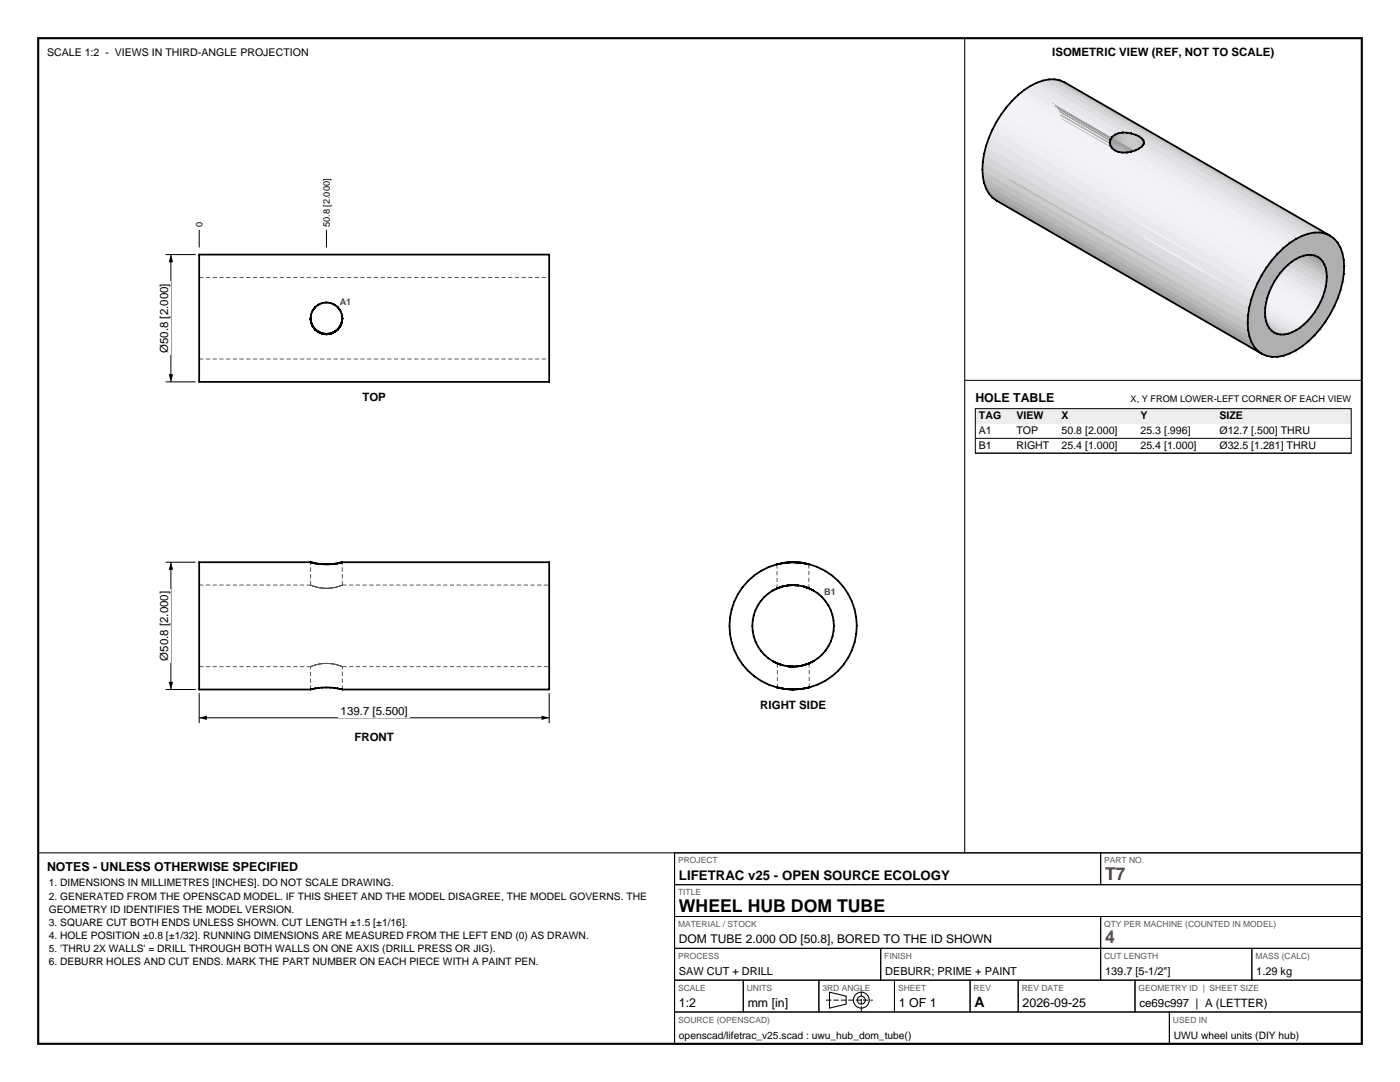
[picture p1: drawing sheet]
<svg xmlns="http://www.w3.org/2000/svg" width="279mm" height="216mm" viewBox="0 0 279 216" stroke-linecap="round" stroke-linejoin="round" font-family="sans-serif">
<path d="M7.6 7.6h264.2v200.7h-264.2z" fill="none" stroke="#000" stroke-width=".42"/>
<g fill="none" stroke="#000" stroke-width=".21">
<path d="M192.5 7.6v162.6M7.6 170.2h264.2M134.6 170.2v38.1M165.5 198l3.4 .8v1.6l-3.4 .8z"/>
<circle cx="171.9" cy="199.6" r="1.59"/>
<circle cx="171.9" cy="199.6" r=".79"/>
</g>
<g fill="none" stroke="#000" stroke-width=".2">
<path d="M39.8 138.3v6M109.6 138.3v6M39.8 143.2h69.8M134.6 170.2h85.1v6.3h-85.1zM134.6 176.5h137.2v6.4h-137.2zM219.7 170.2h52.1v6.3h-52.1zM134.6 182.9h85.1v6.3h-85.1zM134.6 189.2h41.2v6.4h-41.2zM134.6 195.6h13.7v6.3h-13.7zM148.3 195.6h15.1v6.3h-15.1zM163.4 195.6h15.1v6.3h-15.1zM175.8 189.2h43.9v6.4h-43.9z"/>
<path d="M178.5 195.6h15.1v6.3h-15.1zM193.6 195.6h9.6v6.3h-9.6zM203.2 195.6h23.3v6.3h-23.3zM219.7 182.9h52.1v6.3h-52.1zM219.7 189.2h30.1v6.4h-30.1zM226.5 195.6h45.3v6.3h-45.3zM249.8 189.2h22v6.4h-22zM134.6 201.9h98.8v6.4h-98.8zM233.4 201.9h38.4v6.4h-38.4z"/>
</g>
<path d="M164.8 199.6h9.4M171.9 201.9v-4.6" fill="none" stroke="#000" stroke-width=".2" stroke-dasharray="1.1 .4" stroke-linecap="butt"/>
<g fill="none" stroke="#595959" stroke-width=".2" stroke-dasharray=".8 .5" stroke-linecap="butt">
<path d="M39.8 55.4h69.8M39.8 71.6h69.8M62 63.5v-.1M62 63.5l.1-.7M62 63.5l.1-.8M62 63.4l.1-.7M62.1 62.8v-.2M62.1 62.7v-.1M62.1 62.7l.1-.2M62.1 62.6l.1-.2M62.1 62.6l.3-.7M62.2 62.5l.2-.6"/>
<path d="M62.2 62.4l.2-.5M62.4 61.9l.4-.5M62.4 61.9l.1-.1M62.5 61.8l.4-.6M62.5 61.8l.3-.4M62.8 61.4l.1-.1M62.8 61.4l.1-.2M62.9 61.3l.5-.4M62.9 61.2l.1-.1M62.9 61.2l.7-.5M63 61.1l.6-.4M63.4 60.9l.2-.1"/>
<path d="M63.6 60.8l.1-.1M63.6 60.7l.6-.2M63.6 60.7l.7-.3M63.7 60.7l.6-.2M64.2 60.5l.1-.1M64.3 60.5l.4-.1M64.3 60.4h.4M64.3 60.4l.9-.1M64.7 60.4l.5-.1M64.7 60.4h.5M65.2 60.4h.4M65.2 60.3l.4 .1"/>
<path d="M65.2 60.3l.8 .1M65.6 60.4l.4 .1M65.6 60.4h.4M66 60.5l.6 .2M66 60.4l.1 .1M66 60.4l.7 .3M66.1 60.5l.6 .2M66.6 60.7l.1 .1M66.7 60.8l.2 .1M66.7 60.7l.6 .4M66.7 60.7l.7 .5M66.9 60.9l.5 .4"/>
<path d="M67.3 61.1l.1 .1M67.4 61.3l.1 .1M67.4 61.2l.1 .2M67.4 61.2l.4 .6M67.5 61.4l.4 .5M67.5 61.4l.3 .4M67.8 61.8l.1 .1M67.9 61.9l.2 .6M67.9 61.9l.2 .5M67.9 61.9l.3 .7M68.1 62.5l.1 .2M68.1 62.4l.1 .2"/>
<path d="M68.2 62.7l.1 .7M68.2 62.6v.2M68.2 62.6v.1M68.2 62.7l.1 .8M68.2 62.8l.1 .7M68.3 63.4v.1M39.8 116.7h22.2M62 116.7v-4.5M62 116.7v.1M62 116.7l.1 .1M62 116.8h.1M62.1 116.8h.1"/>
<path d="M62.2 116.8l.2 .1M62.4 116.9l.1 .1M62.4 116.9l.4 .1M62.5 117h.3M62.8 117l.1 .1M62.9 117.1h.1M62.9 117.1l.5 .1M63 117.1l.6 .2M63.4 117.2h.2M63.6 117.3h.6M63.6 117.2l.1 .1M63.7 117.3h.6"/>
<path d="M64.2 117.3l.1 .1M64.3 117.4h.4M64.3 117.3l.4 .1M64.7 117.4h.5M65.2 117.4h.4M65.6 117.4h.4M65.6 117.4l.4-.1M66 117.4l.1-.1M66 117.3h.6M66.1 117.3h.6M66.6 117.3l.1-.1M66.7 117.3l.6-.2"/>
<path d="M66.7 117.2h.2M66.9 117.2l.5-.1M67.3 117.1h.1M67.4 117.1l.1-.1M67.5 117h.3M67.5 117l.4-.1M67.8 117l.1-.1M67.9 116.9l.2-.1M68.1 116.8h.1M68.2 116.8h.1M68.2 116.8l.1-.1M68.3 116.8v-.1"/>
<path d="M68.3 116.7v-4.5M68.3 116.7h41.3M155 112.6h.1M155 112.6l.4-.1M155 112.6l1-.2M155.1 112.6v4.8M155.1 112.6h.1M155.1 117.4l.2-.1M155.2 117.4l.1-.1M155.3 117.3h.2M155.4 112.5h.1M155.5 112.5l.5-.1"/>
<path d="M156.2 117h.3M156.5 117l.1-.1M156.6 112.3h.1M157.2 116.8h.2M157.4 116.8h.2M159.3 116.8l.5 .1M159.8 116.9l.6 .1M160.4 117h.1M160.4 117l1 .4M160.5 112.4h.2M160.5 112.4l1 .2M160.9 117.2h.1"/>
<path d="M161 112.5l.3 .1M161 117.2l.1 .1M161 117.2l.4 .2M161.1 117.3h.1M161.1 117.3l.3 .1M161.3 112.6h.1M161.3 112.6h.2M161.4 112.6v4.8M39.8 133h22.2M62 137.6v-4.6M62 137.6l.1-.1M62 133h.1"/>
<path d="M62.1 137.5h.3M62.1 133h.1M62.1 133l.1-.1M62.2 133l.2-.1M62.2 132.9l.2-.1M62.4 132.9l.4-.2M62.4 132.8h.1M62.4 137.5h.1M62.5 137.5l.4-.2M62.5 132.8l.3-.1M62.8 132.7h.1M62.9 132.7l.5-.1"/>
<path d="M62.9 132.7h.1M62.9 137.3l.7-.1M63 132.7l.6-.2M63.4 132.6l.2-.1M63.6 137.2h.7M63.6 132.5h.1M63.6 132.5l.6-.1M63.7 132.5l.6-.1M64.2 132.4h.1M64.3 137.2h.9M64.3 132.4h.4M64.7 132.4h.5"/>
<path d="M65.2 137.2h.8M65.2 132.4h.4M65.6 132.4h.4M66 132.4l.6 .1M66 132.4h.1M66 137.2h.7M66.1 132.4l.6 .1M66.6 132.5h.1M66.7 137.2l.7 .1M66.7 132.5l.2 .1M66.7 132.5l.6 .2M66.9 132.6l.5 .1"/>
<path d="M67.3 132.7h.1M67.4 137.3l.4 .2M67.4 132.7h.1M67.5 132.7l.4 .2M67.5 132.7l.3 .1M67.8 132.8h.1M67.8 137.5h.1M67.9 137.5h.3M67.9 132.9l.2 .1M67.9 132.8l.2 .1M68.1 133h.1M68.1 132.9l.1 .1"/>
<path d="M68.2 133h.1M68.2 137.5l.1 .1M68.3 137.6v-4.6M68.3 133h41.3M155 137.2h.3M155 137.2l1.1 .2M155.1 132.4l.1 4.8M155.2 137.2h.1M155.2 132.4l.2 .1M155.2 132.4l.4 .1M155.2 132.4l1 .3M155.3 137.2l.3 .1"/>
<path d="M155.4 132.5h.1M155.5 132.5h.1M155.6 132.5l.1 .1M155.9 137.3l.2 .1M156.1 132.7h.1M156.2 132.7l.5 .2M156.7 132.9l.6 .1M159 133h.1M159.1 133l.3-.1M159.9 137.5h.1M159.9 132.8h.1M160 132.8l.4-.1"/>
<path d="M160.6 137.3l.5-.1M160.6 137.3l1-.2M161.1 132.5l.2-.1M161.1 137.2h.1M161.2 137.2l.4-.1M161.3 132.4h.1M161.4 137.2h.1M161.5 132.4v4.8M161.5 137.2l.1-.1"/>
</g>
<g fill="none" stroke="#000" stroke-width=".35">
<path d="M39.8 50.8h69.8v25.4h-69.8zM62 63.5l.1 .9M62.1 64.4l.3 .7M62.1 64.3l.3 .8 .5 .6 .7 .5M62.2 64.6l.2 .5M62.4 65.1l.5 .7 .7 .5M62.8 65.6h.1M62.9 61.3a3.2 3.2 0 0 0-.8 3.1M62.9 61.3h.1M62.9 65.8a3.1 3.1 0 0 0 3.8 .5M63.5 66.2h.1M63.6 66.2l.7 .3"/>
<path d="M66.7 60.8a3.2 3.2 0 0 0-3.8 .5M66.7 66.2l-.7 .3-.8 .1-.9-.1M66.7 66.2l-.7 .3M66.7 60.8h.1M66.8 60.8a3.2 3.2 0 0 1 1.5 2.7M67.4 65.8l-.7 .5M67.5 65.6h.1M67.9 65l-.5 .7-.7 .5M67.9 65.1l-.5 .7M67.9 65.1h.1M68.2 64.3l-.3 .8M68.2 64.3v.1"/>
<path d="M68.3 63.5l-.1 .9M62 112.2h-22.2v25.4h22.2M62 112.2h.1M62.1 112.2h.1M62.1 112.2l.4 .1M62.5 112.3l1.1 .2M63.6 112.5h3.1M67.8 112.3l-1.1 .2M68.2 112.2l-.4 .1M68.2 112.2h.1M68.3 112.2h41.3v25.4h-41.3M68.3 112.2h-.1"/>
<path d="M157.4 112.2h.1M158.3 116.7l.1 .1M159.8 112.3h.1M159.9 112.3a12.7 12.7 0 0 0-14.2 11 12.7 12.7 0 0 0 11 14.2M159.9 112.3a12.7 12.7 0 0 1 11 14.2 12.7 12.7 0 0 1-14.2 11M62 137.6h.1M66.7 137.3a12.2 12.2 0 0 0-4.7 .3M66.7 137.3h.1M66.8 137.3l.6 .1M67.4 137.4h.1M67.4 137.4l.9 .2M68.3 137.6h.1"/>
<path d="M156.7 137.5h.1M159.9 132.8h.1"/>
<circle cx="158.3" cy="124.9" r="8.1"/>
</g>
<path d="M39.8 143.2l1.5-.4v.9zM108.1 142.8l1.5 .4-1.5 .5z" fill="#000"/>
<path d="M67.6 140.4h14.2v2.8h-14.2z" fill-rule="evenodd" fill="#fff"/>
<path d="M33 112.2h6M34.1 112.2v25.4M33 137.6h6" fill="none" stroke="#000" stroke-width=".2"/>
<path d="M34.1 112.2l.4 1.5h-.8zM33.7 136.1h.8l-.4 1.5z" fill="#000"/>
<path d="M31.3 117.5h2.8v14.8h-2.8z" fill-rule="evenodd" fill="#fff"/>
<path d="M33 50.8h6M34.1 50.8v25.4M33 76.2h6" fill="none" stroke="#000" stroke-width=".2"/>
<path d="M34.1 50.8l.4 1.5h-.8zM33.7 74.7h.8l-.4 1.5z" fill="#000"/>
<path d="M31.3 56.1h2.8v14.8h-2.8z" fill-rule="evenodd" fill="#fff"/>
<path d="M39.8 45.9v3.5M65.2 45.9v3.5M192.5 75.9h79.3" fill="none" stroke="#000" stroke-width=".2"/>
<g fill="#f2f2f7" stroke="#f2f2f7" stroke-width=".2">
<path d="M207.3 34.2l.8-.8 16.7 10.9z"/>
<path d="M208.1 33.4l16.9 10.8-.2 .1z"/>
<path d="M208.1 33.4l17 10.8h-.1z"/>
<path d="M208.1 33.4l17.7 10.7-.7 .1z"/>
<path d="M208.1 33.4l18.4 10.8-.7-.1z"/>
<path d="M208.1 33.4l18.6 10.8z"/>
<path d="M208.1 33.4l18.9 10.9z"/>
<path d="M227.7 44.8l33.3 19.2z"/>
<path d="M227.9 44.9l33.1 19.1z"/>
<path d="M228 45.1l33 18.9-32.8-18.5z"/>
<path d="M228.2 45.5l32.8 18.5-32.7-18z"/>
<path d="M228.3 46l32.7 18-32.6-17.8z"/>
<path d="M228.4 46.2l32.6 17.8-32.7-17.7z"/>
<path d="M202 20.1l1.2-1.1 51.7 31.7z"/>
<path d="M228.3 46.3l32.7 17.7-.8 .7z"/>
<path d="M203.2 19l52.9 30.5-1.2 1.2z"/>
</g>
<g fill="#f3f3f8" stroke="#f3f3f8" stroke-width=".2">
<path d="M208.8 32.6l18.2 11.7-18.9-10.9z"/>
<path d="M208.8 32.6l18.6 11.9z"/>
<path d="M209.5 31.7l52.2 31.5-52.9-30.6z"/>
<path d="M208.8 32.6l52.9 30.6-34.3-18.7z"/>
<path d="M227.4 44.5l34.3 18.7z"/>
<path d="M209.5 31.7l52.9 30.6-.7 .9z"/>
<path d="M202 20.1l51.8 31.9-53-30.6z"/>
<path d="M200.8 21.4l51.9 32-52.9-30.6z"/>
<path d="M227.7 44.8l34 18.4-.7 .8z"/>
<path d="M202 20.1l52.9 30.6-1.1 1.3z"/>
<path d="M200.8 21.4l53 30.6-1.1 1.4z"/>
</g>
<g fill="#efeff4" stroke="#efeff4" stroke-width=".2">
<path d="M206.5 34.8l.8-.6 16.2 10.4z"/>
<path d="M207.3 34.2l17.5 10.1-.5 .1z"/>
<path d="M207.3 34.2l17 10.2h-.2z"/>
<path d="M207.3 34.2l16.8 10.2-.6 .2z"/>
<path d="M203.2 19l1.2-1 17.2 9.9z"/>
<path d="M203.2 19l18.4 8.9-.1 .6z"/>
<path d="M203.2 19l18.3 9.5z"/>
<path d="M203.2 19l18.3 9.5 .1 .6z"/>
<path d="M203.2 19l18.4 10.1 .3 .5z"/>
<path d="M203.2 19l18.8 10.6z"/>
<path d="M228.3 46.3l31.9 18.4-31.9-18z"/>
<path d="M203.2 19l18.8 10.6 .5 .4z"/>
<path d="M228.3 46.7l31.9 18-32-17.9z"/>
<path d="M228.2 46.8l32 17.9-32.2-17.5z"/>
<path d="M228 47.2l32.2 17.5-.7 .7z"/>
<path d="M203.2 19l19.3 11 33.6 19.5z"/>
<path d="M222.5 30l.7 .3 32.9 19.2z"/>
<path d="M223.2 30.3l32.9 19.2z"/>
<path d="M223.2 30.3l.8 .1 32.1 19.1z"/>
<path d="M224 30.4h.9l31.2 19.1z"/>
<path d="M224.9 30.4l.8-.1 30.4 19.2z"/>
<path d="M224.9 30.4l31.2 19.1z"/>
<path d="M225.7 30.3l31.6 18.2-1.2 1z"/>
</g>
<g fill="#ebebf0" stroke="#ebebf0" stroke-width=".2">
<path d="M205.7 35.3l.8-.5 16.1 10.3z"/>
<path d="M206.5 34.8l17 9.8-.2 .1z"/>
<path d="M206.5 34.8l16.8 9.9-.2 .1z"/>
<path d="M206.5 34.8l16.6 10-.5 .3z"/>
<path d="M204.4 18l1.3-.9 16.8 9.8z"/>
<path d="M204.4 18l18.1 8.9-.5 .4z"/>
<path d="M204.4 18l17.6 9.3z"/>
<path d="M204.4 18l17.6 9.3-.4 .5z"/>
<path d="M204.4 18l17.2 9.9z"/>
<path d="M228 47.2l31.5 18.2-31.6-18z"/>
<path d="M227.8 47.5l.1-.1 31.6 18z"/>
<path d="M227.4 47.9l.4-.4 31.7 17.9z"/>
<path d="M227.4 47.9l32.1 17.5-.9 .5z"/>
<path d="M226.6 30l.7-.4 30 18.9z"/>
<path d="M226.6 30l30.7 18.5z"/>
<path d="M225.8 30.3l.8-.3 30.7 18.5z"/>
<path d="M225.8 30.3l31.5 18.2z"/>
<path d="M225.7 30.3l31.6 18.2z"/>
<path d="M227.3 29.6l31.3 18.1-1.3 .8z"/>
</g>
<g fill="#e6e6ea" stroke="#e6e6ea" stroke-width=".2">
<path d="M204.9 35.8l.8-.5 16.9 9.8z"/>
<path d="M204.9 35.8l17.7 9.3h-.2z"/>
<path d="M204.9 35.8l17.5 9.3-.4 .3z"/>
<path d="M204.9 35.8l17.1 9.6-.1 .2z"/>
<path d="M205.7 17.1l1.2-.6 15.6 10.4z"/>
<path d="M206.9 16.5l17.2 9.9z"/>
<path d="M206.9 16.5l17.1 9.9-.8 .2z"/>
<path d="M206.9 16.5l16.3 10.1-.7 .3z"/>
<path d="M206.9 16.5l15.6 10.4z"/>
<path d="M227.2 47.9h.2l30.4 18.4z"/>
<path d="M226.7 48.1l.5-.2 30.6 18.4z"/>
<path d="M226.4 48.2l.3-.1 31.1 18.2z"/>
<path d="M227.4 47.9l31.2 18-.8 .4z"/>
<path d="M228.2 28.8l31.6 18.3z"/>
<path d="M228.2 28.9l31.6 18.2-32-17.8z"/>
<path d="M227.3 29.6l.5-.3 32 17.8z"/>
<path d="M227.3 29.6l32.5 17.5z"/>
<path d="M227.3 29.6l32.5 17.5-1.2 .6z"/>
</g>
<g fill="#dfdfe4" stroke="#dfdfe4" stroke-width=".2">
<path d="M204.1 36l.8-.2 17 9.8z"/>
<path d="M204.1 36l17.8 9.6-.2 .2z"/>
<path d="M204.1 36l17.6 9.8-.1 .3z"/>
<path d="M206.9 16.5l1.2-.4 16 10.3z"/>
<path d="M208.1 16.1l16.8 10.4z"/>
<path d="M208.1 16.1l17.7 10.5-.9-.1z"/>
<path d="M208.1 16.1l17.7 10.5z"/>
<path d="M208.1 16.1l16.8 10.4-.8-.1z"/>
<path d="M208.1 16.1l18.5 10.8-.8-.3z"/>
<path d="M208.1 16.1l19.2 11.1z"/>
<path d="M225.8 48.2h.6l30.7 18.4z"/>
<path d="M225.1 48.2h.7l31.3 18.4z"/>
<path d="M208.1 16.1l53 30.5z"/>
<path d="M226.4 48.2l31.4 18.1-.7 .3z"/>
<path d="M227.3 27.2l33.8 19.4z"/>
<path d="M227.9 27.6l33.2 19-32.9-18.6z"/>
<path d="M228.2 28l32.9 18.6z"/>
<path d="M228.2 28l32.9 18.6-32.8-18.2z"/>
<path d="M228.3 28.4l32.8 18.2z"/>
<path d="M228.3 28.5l32.8 18.1-32.9-17.8z"/>
<path d="M228.2 28.8l32.9 17.8-1.3 .5z"/>
</g>
<g fill="#d7d7dc" stroke="#d7d7dc" stroke-width=".2">
<path d="M203.3 36.2l.8-.2 17.5 10.1z"/>
<path d="M203.3 36.2l18.3 10z"/>
<path d="M203.3 36.2l18.3 10v.3z"/>
<path d="M203.3 36.2l18.4 10.4z"/>
<path d="M203.3 36.2l18.4 10.4 .3 .3z"/>
<path d="M208.1 16.1l1.2-.3 51.8 30.8z"/>
<path d="M223.3 47.6l.6 .3 32.4 18.8z"/>
<path d="M225 48.1l31.3 18.6z"/>
<path d="M223.9 47.9l32.4 18.8z"/>
<path d="M224.3 48l.7 .1 31.3 18.6z"/>
<path d="M225.1 48.2l32 18.4-.8 .1z"/>
<path d="M209.3 15.8l53 30.6-1.2 .2z"/>
</g>
<g fill="#cfcfd3" stroke="#cfcfd3" stroke-width=".2">
<path d="M202.6 36.2h.7l18.9 10.9z"/>
<path d="M202.6 36.2l20 11.1z"/>
<path d="M202.6 36.2l20 11.1 33 19.5z"/>
<path d="M209.3 15.8h1.2l52.9 30.6z"/>
<path d="M222.6 47.3l33 19.5z"/>
<path d="M223 47.5l33.3 19.2-.7 .1z"/>
<path d="M209.3 15.8l54.1 30.6h-1.1z"/>
</g>
<g fill="#c4c4c8" stroke="#c4c4c8" stroke-width=".2">
<path d="M224.3 44.4l.7 3.9-.8 .1z"/>
<path d="M224.3 44.4l-.2 4.1z"/>
<path d="M224.1 44.4v4.1z"/>
<path d="M224.3 44.4l.5-.1 .2 4z"/>
<path d="M224.8 44.3l.2-.1v4.1z"/>
<path d="M224.1 44.4h.2l-.2 4.1z"/>
<path d="M224.9 26.5v4.1l-.2-.1z"/>
<path d="M224.9 26.5l-.2 4z"/>
<path d="M224.9 26.5l-.2 4h-.7z"/>
<path d="M224 26.4l.9 .1-.9 4z"/>
<path d="M224 26.4l.9 .1z"/>
</g>
<g fill="#c9c9cd" stroke="#c9c9cd" stroke-width=".2">
<path d="M225.1 44.2l-.1 4.1z"/>
<path d="M225.8 44.1l.1 4.2h-.9z"/>
<path d="M227 44.3l.4 4.4-.7-.3z"/>
<path d="M225 44.2h.1l-.1 4.1z"/>
<path d="M225.1 44.2l.7-.1-.8 4.2z"/>
<path d="M226.7 44.2l.3 .1-.3 4.1z"/>
<path d="M227 44.3l.4 .2v4.2z"/>
<path d="M225.8 26.6v4.2l-.2-.1z"/>
<path d="M225.8 26.6l-.2 4.1-.7-.1z"/>
<path d="M227.3 27.2l-.4 4-.3-.1z"/>
<path d="M227.3 27.2v4.2l-.4-.2z"/>
<path d="M224.9 26.5l.9 .1-.9 4z"/>
<path d="M225.8 26.6l-.2 4.1z"/>
<path d="M226.6 26.9l.7 .3-.7 3.9z"/>
</g>
<g fill="#bdbdc1" stroke="#bdbdc1" stroke-width=".2">
<path d="M223.3 44.7l.8 3.8-.8 .2z"/>
<path d="M223.5 44.6l.6-.2v4.1z"/>
<path d="M223.3 44.7l.2-.1 .6 3.9z"/>
<path d="M224 26.4v4.1h-.5z"/>
<path d="M224 26.4l-.5 4.1-.3 .1z"/>
<path d="M223.2 26.6l.8-.2-.8 4.2z"/>
</g>
<path d="M223.1 44.8l.2 3.9z" fill="#b4b4b8" stroke="#b4b4b8" stroke-width=".2"/>
<g fill="#cacace" stroke="#cacace" stroke-width=".2">
<path d="M226.5 44.2l.1 4.2-.7-.1z"/>
<path d="M226.7 44.2v4.2z"/>
<path d="M225.8 44.1l.7 .1-.6 4.1z"/>
<path d="M226.5 44.2h.2l-.1 4.2z"/>
<path d="M225.8 26.6l.2 4.2h-.2z"/>
<path d="M226.6 26.9v4.2l-.6-.3z"/>
<path d="M225.8 26.6v4.2z"/>
<path d="M225.8 26.6l.8 .3-.6 3.9z"/>
</g>
<g fill="#b4b4b7" stroke="#b4b4b7" stroke-width=".2">
<path d="M222.6 45.1l.7 3.6-.7 .4z"/>
<path d="M223.1 44.8l.2-.1v4z"/>
<path d="M222.6 45.1l.5-.3 .2 3.9z"/>
<path d="M223.2 26.6v4l-.6 .2z"/>
<path d="M222.5 26.9l.1 3.9-.1 .1z"/>
<path d="M222.5 26.9l.7-.3-.6 4.2z"/>
<path d="M222.5 26.9v4z"/>
</g>
<g fill="#a9a9ad" stroke="#a9a9ad" stroke-width=".2">
<path d="M222.6 45.1v4z"/>
<path d="M222.4 45.1l.2 4-.6 .3z"/>
<path d="M222.4 45.1h.2v4z"/>
<path d="M222 45.4l.4-.3-.4 4.3z"/>
<path d="M222 27.3l.5 3.6-.4 .3z"/>
<path d="M222 27.3l.1 3.9-.1 .1z"/>
<path d="M222 27.3l.5-.4v4z"/>
</g>
<g fill="#d8d8dc" stroke="#d8d8dc" stroke-width=".2">
<path d="M203.3 36.2l18.4 10.3z"/>
<path d="M203.3 36.2l18.9 10.9z"/>
<path d="M223 47.5l33.3 19.2z"/>
<path d="M225.1 48.2l31.2 18.5z"/>
<path d="M224.1 47.9l32.2 18.8z"/>
</g>
<g fill="#eeeef3" stroke="#eeeef3" stroke-width=".2">
<path d="M210.6 29.7l52.4 31.6-52.9-30.6z"/>
<path d="M210.6 29.7l52.9 30.6-.5 1z"/>
<path d="M198.9 24.4l52.1 32.1-53-30.6z"/>
<path d="M198.9 24.4l52.9 30.5-.8 1.6z"/>
</g>
<g fill="#f1f1f6" stroke="#f1f1f6" stroke-width=".2">
<path d="M210.1 30.7l52.3 31.6-52.9-30.6z"/>
<path d="M210.1 30.7l52.9 30.6-.6 1z"/>
<path d="M199.8 22.8l52 32.1-52.9-30.5z"/>
<path d="M199.8 22.8l52.9 30.6-.9 1.5z"/>
</g>
<g fill="#c5c5c9" stroke="#c5c5c9" stroke-width=".2">
<path d="M227.7 44.8l.2 4.3-.5-.4z"/>
<path d="M227.4 44.5l.3 .3-.3 3.9z"/>
<path d="M227.7 44.8l.2 .1v4.2z"/>
<path d="M201.9 36.1l.7 .1 53 30.6z"/>
<path d="M210.5 15.8l1 .2 53 30.6z"/>
<path d="M227.3 27.2l.3 4.4-.3-.2z"/>
<path d="M227.3 27.2l.6 4.6-.3-.2z"/>
<path d="M227.3 27.2l.6 .4v4.2z"/>
<path d="M201.9 36.1l53.7 30.7-.7-.2z"/>
<path d="M210.5 15.8l54 30.8-1.1-.2z"/>
</g>
<g fill="#eaeaee" stroke="#eaeaee" stroke-width=".2">
<path d="M211 28.7l52.5 31.6-52.9-30.6z"/>
<path d="M211 28.7l53 30.6-.5 1z"/>
<path d="M198 25.9l52.3 32.2-53-30.6z"/>
<path d="M198 25.9l53 30.6-.7 1.6z"/>
</g>
<g fill="#e4e4e8" stroke="#e4e4e8" stroke-width=".2">
<path d="M211.4 27.6l52.6 31.7-53-30.6z"/>
<path d="M211.4 27.6l52.9 30.6-.3 1.1z"/>
<path d="M197.3 27.5l52.4 32.2-52.9-30.5z"/>
<path d="M197.3 27.5l53 30.6-.6 1.6z"/>
</g>
<g fill="#9e9ea1" stroke="#9e9ea1" stroke-width=".2">
<path d="M222 45.4v4l-.3 .5z"/>
<path d="M221.7 45.8v4.1z"/>
<path d="M221.7 45.8l-.1 4.4z"/>
<path d="M222 45.4l-.3 4.5z"/>
<path d="M221.6 46.1v4.2z"/>
<path d="M221.9 45.6l-.2 4.3v-4.1z"/>
<path d="M221.6 46.1v4.1z"/>
<path d="M210.6 21.1l52.9 30.5-52.5-30z"/>
<path d="M210 20.7l53 30.5z"/>
<path d="M198.1 39.4l52.9 30.6-52.1-30z"/>
<path d="M197.4 38.6l52.9 30.6-52.2-29.8z"/>
<path d="M221.6 27.8l.4 3.5-.1 .2z"/>
<path d="M221.6 27.8l.3 3.7-.3 .4z"/>
<path d="M221.6 27.9v4.1z"/>
<path d="M221.5 28.5v3.9z"/>
<path d="M222 27.3v4l-.4-3.5z"/>
<path d="M221.5 28.5v4z"/>
<path d="M221.6 27.8v4.1z"/>
<path d="M221.6 27.9v4.1l-.1-3.5z"/>
<path d="M221.6 27.9l-.1 .6z"/>
<path d="M211 21.6l52.5 30 .5 .5z"/>
<path d="M210.6 21.1l52.9 30.5z"/>
<path d="M198.9 40l52.1 30 .8 .6z"/>
<path d="M198.1 39.4l52.2 29.8 .7 .8z"/>
</g>
<g fill="#bebec2" stroke="#bebec2" stroke-width=".2">
<path d="M227.9 44.9v4.2z"/>
<path d="M228 45.1l.3 4.5-.4-.5z"/>
<path d="M228 45.1l.2 .4 .1 4.1z"/>
<path d="M227.9 27.6l.2 4.5-.2-.3z"/>
<path d="M228.2 28v4.2z"/>
<path d="M227.9 27.6l.3 .4-.1 4.1z"/>
</g>
<g fill="#dddde1" stroke="#dddde1" stroke-width=".2">
<path d="M211.6 26.6l53 30.6-53.2-29.6z"/>
<path d="M211.4 27.6l53.2 29.6-.3 1z"/>
<path d="M196.8 29.2l52.9 30.5-53.3-28.9z"/>
<path d="M196.4 30.8l53.3 28.9-.4 1.6z"/>
</g>
<g fill="#b5b5b8" stroke="#b5b5b8" stroke-width=".2">
<path d="M228.2 45.5l.2 4.7z"/>
<path d="M228.3 46l.1 4.2z"/>
<path d="M228.2 28v4.2z"/>
<path d="M228.2 28l.1 4.5z"/>
<path d="M228.2 28l.1 .4v4.1z"/>
</g>
<g fill="#d5d5d9" stroke="#d5d5d9" stroke-width=".2">
<path d="M211.8 25.6l52.9 30.6-53.1-29.6z"/>
<path d="M211.6 26.6l53.1 29.6-.1 1z"/>
<path d="M196.4 30.8l52.9 30.5-53.2-29z"/>
<path d="M196.1 32.3l53.2 29-.2 1.6z"/>
</g>
<g fill="#ccccd0" stroke="#ccccd0" stroke-width=".2">
<path d="M211.9 24.7l52.9 30.5-53-29.6z"/>
<path d="M196.1 32.3l53 30.6-53-29.1z"/>
<path d="M211.8 25.6l53 29.6-.1 1z"/>
<path d="M196.1 33.8l53 29.1-.1 1.5z"/>
</g>
<g fill="#c2c2c6" stroke="#c2c2c6" stroke-width=".2">
<path d="M211.8 23.8l52.9 30.5-52.8-29.6z"/>
<path d="M196.1 33.8l52.9 30.6-52.9-29.2z"/>
<path d="M211.9 24.7l52.8 29.6 .1 .9z"/>
<path d="M196.1 35.2l52.9 29.2 .1 1.4z"/>
</g>
<g fill="#b8b8bc" stroke="#b8b8bc" stroke-width=".2">
<path d="M211.6 22.9l53 30.6-52.8-29.7z"/>
<path d="M196.1 35.2l53 30.6-52.7-29.3z"/>
<path d="M211.8 23.8l52.8 29.7 .1 .8z"/>
<path d="M196.4 36.5l52.7 29.3 .2 1.3z"/>
</g>
<g fill="#adadb0" stroke="#adadb0" stroke-width=".2">
<path d="M211.4 22.2l52.9 30.6-52.7-29.9z"/>
<path d="M196.4 36.5l52.9 30.6-52.5-29.4z"/>
<path d="M211.6 22.9l52.7 29.9 .3 .7z"/>
<path d="M196.8 37.7l52.5 29.4 .4 1.1z"/>
</g>
<g fill="#a2a2a5" stroke="#a2a2a5" stroke-width=".2">
<path d="M211 21.6l53 30.5-52.6-29.9z"/>
<path d="M196.8 37.7l52.9 30.5-52.3-29.6z"/>
<path d="M211.4 22.2l52.6 29.9 .3 .7z"/>
<path d="M197.4 38.6l52.3 29.6 .6 1z"/>
</g>
<g fill="#bbbbbf" stroke="#bbbbbf" stroke-width=".2">
<path d="M201.3 35.8l53.6 30.8z"/>
<path d="M211.5 16l1 .4 52.9 30.6z"/>
<path d="M211.5 16l53.9 31-.9-.4z"/>
</g>
<path d="M224.7 30.5l.2 .1z" fill="#e1e1e6" stroke="#e1e1e6" stroke-width=".2"/>
<path d="M222 27.3l.1 3.9z" fill="#a9a9ac" stroke="#a9a9ac" stroke-width=".2"/>
<path d="M228.2 28v4.2z" fill="#bebec1" stroke="#bebec1" stroke-width=".2"/>
<g fill="#afafb2" stroke="#afafb2" stroke-width=".2">
<path d="M263 61.3l2.5 1.4-1 1.5z"/>
<path d="M263.5 60.3l2.8 .8-.8 1.6z"/>
<path d="M262.4 62.3l2.1 1.9-1 1.4z"/>
<path d="M264 59.3l3 .2-.7 1.6z"/>
<path d="M261 64l2.5 1.6-1.2 1.3z"/>
<path d="M264.3 58.2l3.2-.3-.5 1.6z"/>
<path d="M260.2 64.7l2.1 2.2-1.1 1.2z"/>
<path d="M264.6 57.2l3.3-.9-.4 1.6z"/>
<path d="M263.5 60.3l2 2.4-2.5-1.4z"/>
<path d="M263 61.3l1.5 2.9-2.1-1.9z"/>
<path d="M264 59.3l2.3 1.8-2.8-.8z"/>
<path d="M262.4 62.3l1.1 3.3-1.8-2.4z"/>
<path d="M261.7 63.2l1.8 2.4-2.5-1.6z"/>
<path d="M264.3 58.2l2.7 1.3-3-.2z"/>
<path d="M259.5 65.4l1.7 2.7-1.3 1z"/>
<path d="M264.7 56.2l3.5-1.5-.3 1.6z"/>
<path d="M260.2 64.7l.8-.7 1.3 2.9z"/>
<path d="M264.6 57.2l2.9 .7-3.2 .3z"/>
<path d="M258.6 65.9l1.3 3.2-1.2 .8z"/>
<path d="M264.8 55.2l3.5-2-.1 1.5z"/>
<path d="M259.5 65.4l.7-.7 1 3.4z"/>
<path d="M264.7 56.2l3.2 .1-3.3 .9z"/>
<path d="M258.6 65.9l.9-.5 .4 3.7z"/>
<path d="M264.8 55.2l3.4-.5-3.5 1.5z"/>
<path d="M257.8 66.3l.9 3.6-1.3 .6z"/>
<path d="M264.7 54.3l3.5-2.5 .1 1.4z"/>
<path d="M257.8 66.3l.8-.4 .1 4z"/>
<path d="M264.7 54.3l3.6-1.1-3.5 2z"/>
<path d="M257.1 66.6l.3 3.9-1.2 .5z"/>
<path d="M264.6 53.5l3.3-3 .3 1.3z"/>
<path d="M257.1 66.6l.7-.3-.4 4.2z"/>
<path d="M264.6 53.5l3.6-1.7-3.5 2.5z"/>
<path d="M256.3 66.7l-.1 4.3-1.2 .2z"/>
<path d="M267.5 49.4l.4 1.1-3.6 2.3z"/>
<path d="M256.3 66.7l.8-.1-.9 4.4z"/>
<path d="M264.3 52.8l3.6-2.3-3.3 3z"/>
<path d="M266.9 48.4l.6 1-3.2 3.4z"/>
<path d="M255.6 66.8l-.6 4.4h-1.2z"/>
<path d="M255.6 66.8l.7-.1-1.3 4.5z"/>
<path d="M266.9 48.4l-2.6 4.4-.3-.7z"/>
<path d="M266.2 47.6l.7 .8-2.9 3.7z"/>
<path d="M254.9 66.6l.7 .2-1.8 4.4z"/>
<path d="M254.9 66.6l-1.1 4.6-1-.2z"/>
<path d="M266.2 47.6l-2.2 4.5-.5-.5z"/>
<path d="M254.3 66.4l.6 .2-2.1 4.4z"/>
<path d="M265.4 47l.8 .6-2.7 4z"/>
<path d="M254.3 66.4l-1.5 4.6-1-.4z"/>
<path d="M265.4 47l-1.9 4.6-.5-.4z"/>
<path d="M253.7 66l.6 .4-2.5 4.2z"/>
<path d="M264.5 46.6l.9 .4-2.4 4.2z"/>
<path d="M253.7 66l-1.9 4.6-.8-.6z"/>
<path d="M264.5 46.6l-1.5 4.6-.6-.2z"/>
<path d="M253.3 65.5l.4 .5-2.7 4z"/>
<path d="M263.4 46.4l1.1 .2-2.1 4.4z"/>
<path d="M263.4 46.4l-1 4.6-.7-.1z"/>
<path d="M253.3 65.5l-2.3 4.5-.7-.8z"/>
<path d="M252.9 64.8l.4 .7-3 3.7z"/>
<path d="M262.3 46.4l-.6 4.5h-.7z"/>
<path d="M262.3 46.4h1.1l-1.7 4.5z"/>
<path d="M252.9 64.8l-2.6 4.4-.6-1z"/>
<path d="M249.3 67.1l3.4-3 .2 .7z"/>
<path d="M261.1 46.6l-.1 4.3-.8 .1z"/>
<path d="M249.3 67.1l3.6-2.3-3.2 3.4z"/>
<path d="M261.1 46.6l1.2-.2-1.3 4.5z"/>
<path d="M249.1 65.8l3.4-2.5 .2 .8z"/>
<path d="M259.8 47.1l.4 3.9-.8 .3z"/>
<path d="M249.1 65.8l3.6-1.7-3.4 3z"/>
<path d="M259.8 47.1l1.3-.5-.9 4.4z"/>
<path d="M249 64.4l3.5-2v.9z"/>
<path d="M258.6 47.7l.8 3.6-.8 .4z"/>
<path d="M249 64.4l3.5-1.1-3.4 2.5z"/>
<path d="M258.6 47.7l1.2-.6-.4 4.2z"/>
<path d="M249.1 62.9l3.4-1.5v1z"/>
<path d="M257.3 48.5l1.3 3.2-.8 .5z"/>
<path d="M249.3 61.3l3.4-.9-.2 1z"/>
<path d="M256.1 49.5l1.7 2.7-.8 .7z"/>
<path d="M249.1 62.9l3.4-.5-3.5 2z"/>
<path d="M257.3 48.5l1.3-.8v4z"/>
<path d="M249.7 59.7l3.2-.3-.2 1z"/>
<path d="M254.9 50.7l2.1 2.2-.8 .7z"/>
<path d="M254.9 50.7l1.3 2.9-.7 .8z"/>
<path d="M249.3 61.3l3.2 .1-3.4 1.5z"/>
<path d="M256.1 49.5l1.2-1 .5 3.7z"/>
<path d="M250.3 58.1l3 .3-.4 1z"/>
<path d="M253.8 52l1.7 2.4-.6 .9z"/>
<path d="M251 56.5l2.7 .8-.4 1.1z"/>
<path d="M252.7 53.4l2.2 1.9-.6 1z"/>
<path d="M251.8 54.9l2.5 1.4-.6 1z"/>
<path d="M249.7 59.7l3 .7-3.4 .9z"/>
<path d="M254.9 50.7l1.2-1.2 .9 3.4z"/>
<path d="M250.3 58.1l2.6 1.3-3.2 .3z"/>
<path d="M254.9 50.7l.6 3.7-1.7-2.4z"/>
<path d="M251 56.5l2.3 1.9-3-.3z"/>
<path d="M253.8 52l1.1 3.3-2.2-1.9z"/>
<path d="M251.8 54.9l1.9 2.4-2.7-.8z"/>
<path d="M252.7 53.4l1.6 2.9-2.5-1.4z"/>
</g>
<path d="M221.6 27.9a1.86 1.86 0 0 0 1.6 2.4 6.2 6.2 0 0 0 4.1-.7M221.6 27.8v.1M221.6 27.8a3.5 3.5 0 0 1 4.2-1.2 3.8 3.8 0 0 1 2.4 1.4 1.25 1.25 0 0 1-.9 1.6M227.3 29.6h.1M256.2 53.6a7.6 7.6 0 0 1 5.5-2.7 3.4 3.4 0 0 1 3 3.4 13.1 13.1 0 0 1-6.9 12 3.5 3.5 0 0 1-5.3-3 13.1 13.1 0 0 1 3.7-9.7zM265.4 47l-52.9-30.6a6.8 6.8 0 0 0-6.8 .7 21.3 21.3 0 0 0-9.6 16.7 6.8 6.8 0 0 0 2.8 6.2l52.9 30.6M265.4 47a6.8 6.8 0 0 0-6.8 .7 21.3 21.3 0 0 0-9.6 16.7 6.8 6.8 0 0 0 2.8 6.2M265.4 47a6.8 6.8 0 0 1 2.9 6.2 21.3 21.3 0 0 1-9.6 16.7 6.8 6.8 0 0 1-6.9 .7" fill="none" stroke="#000" stroke-width=".35"/>
<path d="M194.6 81.5h75.1v3h-75.1z" fill-rule="evenodd" fill="#ededed"/>
<path d="M194.6 81.5h75.1v8.9h-75.1zM194.6 87.5h75.1M194.6 90.4h75.1" fill="none" stroke="#000" stroke-width=".2"/>
<g font-size="3.5" fill="#bf1a1a">
<text x="220.5" y="175.5">T7</text>
<text x="220.5" y="188.2">4</text>
</g>
<text font-size="3.5" x="135.5" y="181.9">WHEEL HUB DOM TUBE</text>
<text font-size="2.8" x="194.5" y="200.9">A</text>
<text font-size="2.6" x="135.5" y="175.5">LIFETRAC v25 - OPEN SOURCE ECOLOGY</text>
<g font-size="2.5">
<text x="194.6" y="80.1">HOLE TABLE</text>
<text x="9.4" y="173.7">NOTES - UNLESS OTHERWISE SPECIFIED</text>
<text x="135.5" y="200.9">1:2</text>
<text x="149.2" y="200.9">mm [in]</text>
<text x="179.4" y="200.9">1 OF 1</text>
<text x="204.1" y="200.9">2026-09-25</text>
</g>
<text font-size="2.4" x="135.5" y="188.2">DOM TUBE 2.000 OD [50.8], BORED TO THE ID SHOWN</text>
<g font-size="2.3">
<text x="210" y="11.1">ISOMETRIC VIEW (REF, NOT TO SCALE)</text>
<text x="33.6" y="70.4" transform="rotate(-90 33.6 70.4)">Ø50.8 [2.000]</text>
<text x="72.3" y="80.1">TOP</text>
<text x="33.6" y="131.8" transform="rotate(-90 33.6 131.8)">Ø50.8 [2.000]</text>
<text x="68" y="142.7">139.7 [5.500]</text>
<text x="151.7" y="141.5">RIGHT SIDE</text>
<text x="70.7" y="147.8">FRONT</text>
<text x="227.4" y="200.9">ce69c997 | A (LETTER)</text>
</g>
<g font-size="2.2">
<text x="135.5" y="194.6">SAW CUT + DRILL</text>
<text x="176.6" y="194.6">DEBURR; PRIME + PAINT</text>
<text x="220.5" y="194.6">139.7 [5-1/2&quot;]</text>
<text x="250.7" y="194.6">1.29 kg</text>
</g>
<g font-size="2.1">
<text x="9.4" y="11.1">SCALE 1:2 - VIEWS IN THIRD-ANGLE PROJECTION</text>
<text x="195.4" y="83.7">TAG</text>
<text x="202.9" y="83.7">VIEW</text>
<text x="211.9" y="83.7">X</text>
<text x="227.6" y="83.7">Y</text>
<text x="243.4" y="83.7">SIZE</text>
<text x="195.4" y="86.7">A1</text>
<text x="195.4" y="89.6">B1</text>
<text x="202.9" y="86.7">TOP</text>
<text x="202.9" y="89.6">RIGHT</text>
<text x="211.9" y="86.7">50.8 [2.000]</text>
<text x="211.9" y="89.6">25.4 [1.000]</text>
<text x="227.6" y="86.7">25.3 [.996]</text>
<text x="227.6" y="89.6">25.4 [1.000]</text>
<text x="243.4" y="86.7">Ø12.7 [.500] THRU</text>
<text x="243.4" y="89.6">Ø32.5 [1.281] THRU</text>
</g>
<g font-size="2">
<text x="9.7" y="176.9">1. DIMENSIONS IN MILLIMETRES [INCHES]. DO NOT SCALE DRAWING.</text>
<text x="9.7" y="179.5">2. GENERATED FROM THE OPENSCAD MODEL. IF THIS SHEET AND THE MODEL DISAGREE, THE MODEL GOVERNS. THE</text>
<text x="9.7" y="182.1">GEOMETRY ID IDENTIFIES THE MODEL VERSION.</text>
<text x="9.7" y="184.7">3. SQUARE CUT BOTH ENDS UNLESS SHOWN. CUT LENGTH ±1.5 [±1/16].</text>
<text x="9.7" y="187.3">4. HOLE POSITION ±0.8 [±1/32]. RUNNING DIMENSIONS ARE MEASURED FROM THE LEFT END (0) AS DRAWN.</text>
<text x="9.7" y="189.9">5. 'THRU 2X WALLS' = DRILL THROUGH BOTH WALLS ON ONE AXIS (DRILL PRESS OR JIG).</text>
<text x="9.7" y="192.5">6. DEBURR HOLES AND CUT ENDS. MARK THE PART NUMBER ON EACH PIECE WITH A PAINT PEN.</text>
<text x="135.5" y="207.3">openscad/lifetrac_v25.scad : uwu_hub_dom_tube()</text>
<text x="234.3" y="207.3">UWU wheel units (DIY hub)</text>
</g>
<g font-size="1.8">
<text x="40.4" y="45.3" transform="rotate(-90 40.4 45.3)">0</text>
<text x="65.8" y="45.3" transform="rotate(-90 65.8 45.3)">50.8 [2.000]</text>
<text x="225.6" y="80.1">X, Y FROM LOWER-LEFT CORNER OF EACH VIEW</text>
</g>
<g font-size="1.8" fill="#bf1a1a">
<text x="67.8" y="60.9">A1</text>
<text x="164.5" y="118.7">B1</text>
</g>
<g font-size="1.7" fill="#595959">
<text x="135.3" y="172.3">PROJECT</text>
<text x="220.4" y="172.3">PART NO.</text>
<text x="135.3" y="178.6">TITLE</text>
<text x="135.3" y="185">MATERIAL / STOCK</text>
<text x="220.4" y="185">QTY PER MACHINE (COUNTED IN MODEL)</text>
<text x="135.3" y="191.3">PROCESS</text>
<text x="176.5" y="191.3">FINISH</text>
<text x="220.4" y="191.3">CUT LENGTH</text>
<text x="250.5" y="191.3">MASS (CALC)</text>
<text x="135.3" y="197.7">SCALE</text>
<text x="149" y="197.7">UNITS</text>
<text x="164.1" y="197.7">3RD ANGLE</text>
<text x="179.2" y="197.7">SHEET</text>
<text x="194.3" y="197.7">REV</text>
<text x="203.9" y="197.7">REV DATE</text>
<text x="227.2" y="197.7">GEOMETRY ID | SHEET SIZE</text>
<text x="135.3" y="204">SOURCE (OPENSCAD)</text>
<text x="234.1" y="204">USED IN</text>
</g>
</svg>
